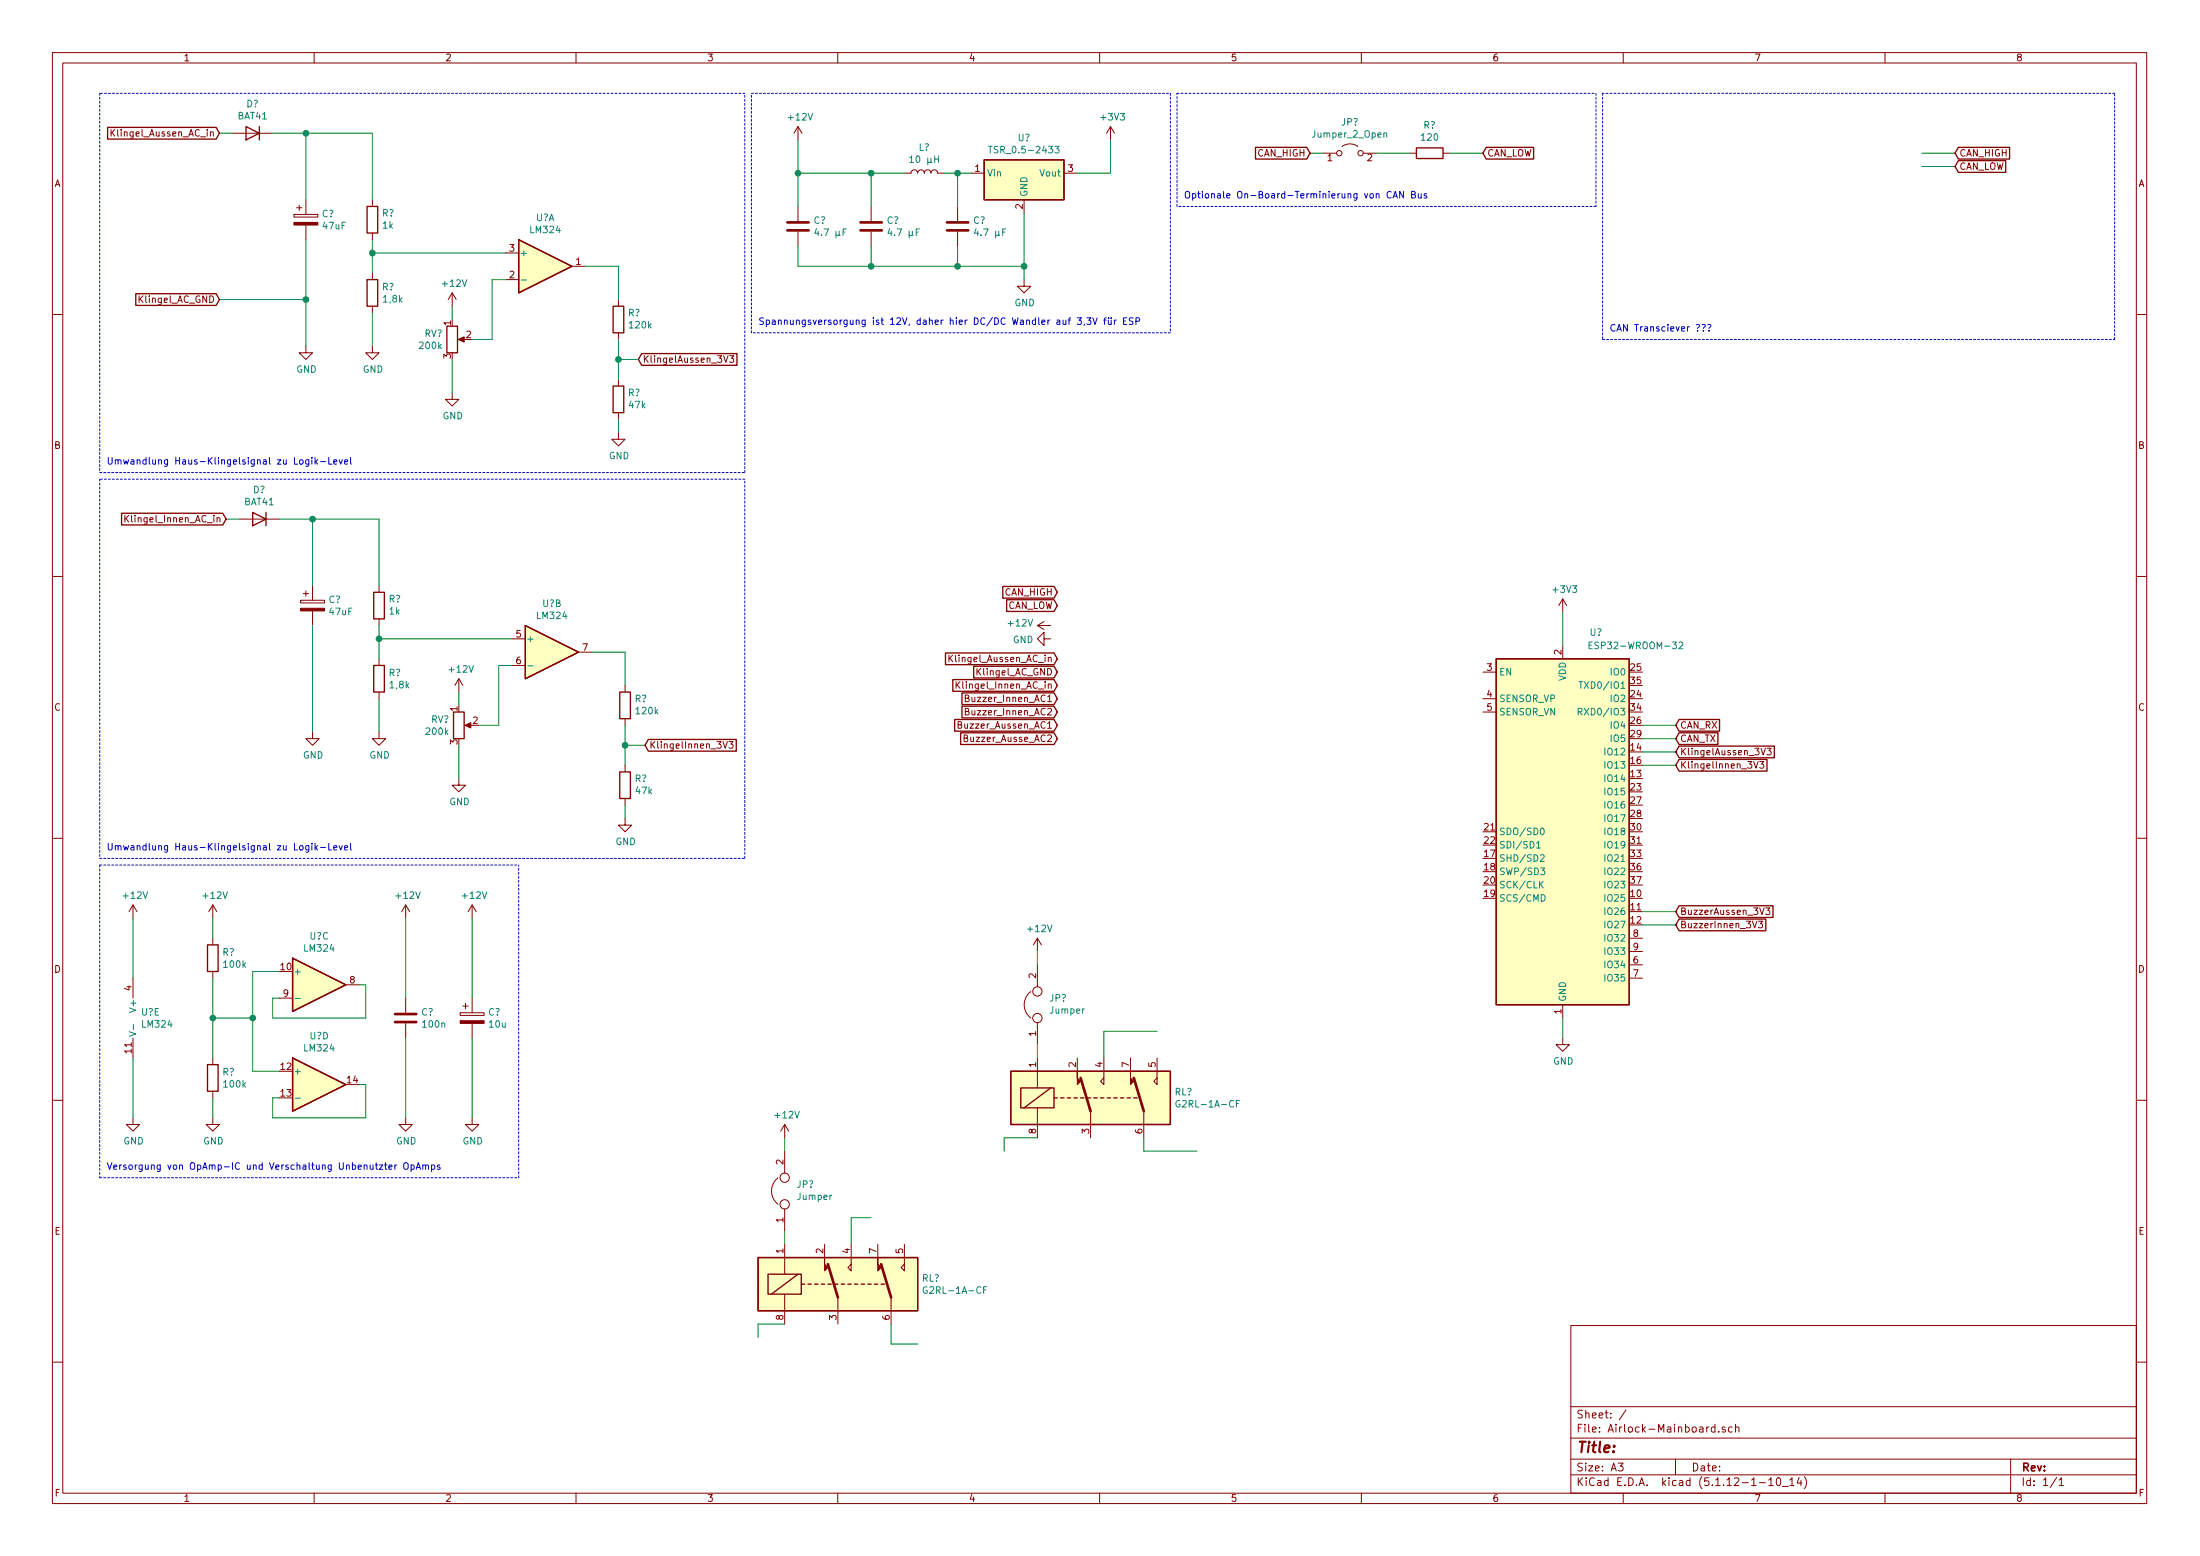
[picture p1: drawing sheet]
<svg xmlns="http://www.w3.org/2000/svg" width="420mm" height="297mm" viewBox="0 0 420 297" stroke-linecap="round" stroke-linejoin="round" font-family="sans-serif">
<g fill="none" stroke="#840000" stroke-width=".19">
<path d="M10 10h400v277h-400zM12 12h396v273.1h-396zM60 10v2M110 10v2M160 10v2M210 10v2M260 10v2M310 10v2M360 10v2M21.2 24.7v1.3M21.9 24.7l-.7 .8M40.2 25.3l.2-.1h.3v.8"/>
<path d="M44.4 25.4h7.7M56.6 39.7h1.1M57.1 39.2v1M58.4 38.1v2.8M71.1 38.1v1.3M152.4 24.2l-.8 1.2M152.4 24.2v2.5M152.4 39.4v2.8M152.4 24.2l.8 1.2M166.4 39.4v2.8M172.7 33.1h1.3a.63 .63 0 0 1 .6-.7 .63 .63 0 0 1 .7 .7 .63 .63 0 0 1 .6-.7 .63 .63 0 0 1 .6 .7 .63 .63 0 0 1 .7-.7 .63 .63 0 0 1 .6 .7 .63 .63 0 0 1 .6-.7 .63 .63 0 0 1 .7 .7h1.2M182.9 39.4v2.8"/>
<path d="M185.4 33.1h2.6M195.6 38.1v2.6M203.2 33.1h2.5M212.1 24.2l-.8 1.2M212.1 24.2v2.5M212.1 24.2l.8 1.2M252.7 29.2h2.6M256.3 28l.1-.1a2.56 2.56 0 0 1 2.9 .1M260.3 29.2h2.6M269.2 29.2h1.3M275.6 29.2h1.3M56.1 40.9h4.6v.5h-4.6z"/>
<path d="M58.4 43v2.8M71.1 44.5v1.3M71.1 52.1v1.3M71.1 58.5v1.2M86.4 55.9l-.8 1.3M86.4 55.9v2.6M86.4 55.9l.7 1.3M96.5 53.4h2.6M96.5 48.3h2.6M109.2 50.8h2.6M118.1 57.2v1.3M152.4 44.2v2.8"/>
<path d="M166.4 44.2v2.8M182.9 44.2v2.8M195.6 53.4v1.2h1.2l-1.2 1.3-1.3-1.3h1.3M10 60h2M58.4 66.1v1.2h1.3l-1.3 1.3-1.3-1.3h1.3M71.1 66.1v1.2h1.3l-1.3 1.3-1.3-1.3h1.3M86.4 75v1.2h1.2l-1.2 1.3-1.3-1.3h1.3M87.9 64.8h1M118.1 63.5v1.3M118.1 72.4v1.3M118.1 78.8v1.2M138.2 67.9l.4 1.3 .4-1.3"/>
<path d="M139.3 67.9h.8l-.4 .5 .4 .1v.4l-.2 .3-.6-.2M408 60h2M23.9 98.4v1.3M24 98.9l.6 .8M24.6 98.4l-.7 .7M41.5 98.9l.1-.1 .3 .1 .1 .8M45.7 99.1h7.6M118.1 82.6v1.3h1.3l-1.3 1.2-1.3-1.2h1.3M10 110h2M57.4 114.6h4.6v.5h-4.6zM57.9 113.3h1M58.4 112.8v1"/>
<path d="M59.7 111.8v2.8M59.7 116.6v2.8M72.4 111.8v1.3M72.4 118.1v1.3M198.1 119.4l1.3 .8M198.1 119.4h2.6M199.4 118.7l-1.3 .7M298.4 114.3v2.6M298.4 114.3l-.7 1.3M298.4 114.3l.8 1.3M408 110h2M59.7 139.7v1.3h1.3l-1.3 1.3-1.3-1.3h1.3"/>
<path d="M72.4 139.7v1.3h1.3l-1.3 1.3-1.3-1.3h1.3M72.4 125.8v1.2M72.4 132.1v1.3M87.6 129.6l-.7 1.2M87.6 129.6v2.5M87.6 129.6l.8 1.2M89.2 138.5h1M97.8 122h2.5M97.8 127h2.5M110.5 124.5h2.5M119.4 130.8v1.3M119.4 137.2v1.3"/>
<path d="M181.2 125.1v1.2M181.9 125.1l-.7 .7M182.6 130.1v1.3M182.8 130.7l.5 .7M183.3 130.1l-.7 .8M184.4 133.3l.5-.1 .1-.2v-.2l-.6-.1v1.2h.4l.2-.1 .1-.3-.3-.2M184.4 135.8h.5l.1-.2v-.3l-.6-.1v1.3h.4l.2-.1 .1-.3-.3-.3M199.4 122v-1.3l-1.3 1.3 1.3 1.2v-1.2h1.3M200.1 133.9h.7M200.1 139h.7M200.2 130.7l.2-.1h.3l.1 .8M200.2 125.6l.2-.1h.3l.1 .8"/>
<path d="M283.2 128.3h2.5M283.2 133.4h2.5M283.2 135.9h2.5M298.4 123.2v2.6M87.6 148.6v1.3h1.3l-1.3 1.3-1.2-1.3h1.2M119.4 156.2v1.3h1.2l-1.2 1.3-1.3-1.3h1.3M119.4 146.1v1.3M119.4 152.4v1.3M138.1 141.6l.4 1.2 .4-1.2M139.2 141.6h.8l-.4 .4 .4 .2v.5l-.2 .1-.6-.1M334.9 145.4l.5 1.2 .4-1.2M336.1 145.4h.8l-.5 .5 .4 .1v.5l-.2 .1-.5-.1"/>
<path d="M336.3 142.8l.4 1.3 .5-1.3M337.5 142.8h.8l-.5 .5 .4 .1 .1 .5-.3 .2-.5-.1M10 160h2M25.4 172.8v2.5M25.4 172.8l-.8 1.2M25.4 172.8l.8 1.2M40.6 172.8v2.5M40.6 179.1v1.3M40.6 172.8l-.7 1.2M40.6 172.8l.8 1.2M77.5 172.8l-.8 1.2M77.5 172.8v2.5"/>
<path d="M77.5 172.8l.7 1.2M90.2 172.8l-.8 1.2M90.2 172.8v2.5M90.2 172.8l.7 1.2M198.1 179.1v2.5M198.1 179.1l-.7 1.3M198.1 179.1l.8 1.3M311.1 179.1h2.6M334.7 175.9l.4 1.2 .4-1.2M335.8 175.9h.8l-.4 .4 .3 .2 .1 .4-.2 .2-.6-.1M337.2 173.3h.8l-.4 .5 .3 .1v.6l-.5 .1-.2-.1M408 160h2"/>
<path d="M25.4 186.7v3.8M25.4 198.2v3.8M40.6 185.5v1.2M53.3 190.5h2.6M66 188h2.6M77.5 190.5v2.8M77.5 195.4v2.8M87.9 193.3h4.6v.5h-4.6zM88.4 192.1h1M88.9 191.6v1M90.2 190.5v2.8M90.2 195.4v2.8"/>
<path d="M196.8 189.3a3.2 3.2 0 0 0 0 5M198.1 184.2v4.2M198.1 195.2v4.2M298.4 198.2v1.2h1.3l-1.3 1.3-1.2-1.3h1.2M298.4 191.8v2.5M311.1 184.2h2.6M311.1 186.7h2.6M311.1 181.6h2.6M10 210h2M25.4 213.4v1.3h1.3l-1.3 1.2-1.3-1.2h1.3M40.6 213.4v1.3h1.3l-1.3 1.2-1.2-1.2h1.2M40.6 202v1.2"/>
<path d="M40.6 208.3v1.3M77.5 213.4v1.3h1.2l-1.2 1.2-1.3-1.2h1.3M90.2 213.4v1.3h1.2l-1.2 1.2-1.3-1.2h1.3M149.9 214.7v2.5M149.9 219.7v4.2M149.9 214.7l-.8 1.2M149.9 214.7l.7 1.2M198.1 202v5.7M198.1 211.5v5.7M205.7 202v2.5M208.3 212.1v5.1M210.8 202v5l-.6-.6 .6-.6"/>
<path d="M215.9 202v2.5M218.4 212.1v5.1M221 202v5l-.7-.6 .7-.6M408 210h2M148.6 224.9a3.2 3.2 0 0 0 0 5M149.9 230.8v4.2M149.9 237.5v5.7M157.5 237.5v2.6M162.6 237.5v5.1l-.7-.6 .7-.7M167.6 237.5v2.6M172.7 237.5v5.1l-.6-.6 .6-.7M149.9 247.1v5.7"/>
<path d="M160 247.7v5.1M170.2 247.7v5.1M300 253h108v32.1h-108zM10 260h2M300 278.5h108M300 274.5h108M300 268.5h108M309 279.3h1l-.5 .6 .4 .1v.7l-.2 .1-.7-.1M310.5 269.1l-1.2 2M320 278.5v3M327.5 272.5l-.4-.1-.3 .3 .1 .6h.6M327.5 271.9v1.5"/>
<path d="M328.2 273.3v.1M329.5 272.5a.37 .37 0 0 0-.6 .1l.1 .2 .5 .2v.1l-.2 .3-.4-.1M330.8 272.5l-.4-.1-.3 .3 .1 .6 .2 .1 .4-.1M331.4 272.5h.1a.37 .37 0 0 1 .6 .1v.8M331.4 271.9v1.5M384 278.5v6.6M408 260h2M60 285.1v1.9M110 285.1v1.9M160 285.1v1.9M210 285.1v1.9M260 285.1v1.9"/>
<path d="M300 281.5h108M310 285.1v1.9M336 283h1.2M337.8 282.5l.4-.4v1.5M337.8 283.6h.9M339.4 282.3l.3-.2a.94 .94 0 0 1 0 1.5l-.4-.3-.1-.6zM340.4 283.8h1.1M341.8 282.5l.4-.4v1.5M341.8 283.6h.8M343.6 282l-.4 1.1h.9M343.9 282.6v1M344.6 281.9a1.71 1.71 0 0 1 0 2.3"/>
<path d="M360 285.1v1.9M392.8 282l-1.3 2M393.2 282.5l.5-.4v1.5M393.2 283.6h.9"/>
<circle cx="255.8" cy="29.2" r=".51"/>
<circle cx="259.8" cy="29.2" r=".51"/>
<circle cx="198.1" cy="194.3" r=".89"/>
<circle cx="198.1" cy="189.3" r=".89"/>
<circle cx="149.9" cy="229.9" r=".89"/>
<circle cx="149.9" cy="224.8" r=".89"/>
</g>
<g fill="#ffffc2" stroke="#ffffc2" stroke-width=".19">
<path d="M285.7 125.8h25.4v66h-25.4z"/>
<path d="M144.8 240.1h30.5v10.1h-30.5z"/>
<path d="M193 204.5h30.5v10.2h-30.5z"/>
<path d="M99.1 45.8l10.1 5-10.1 5.1z"/>
<path d="M100.3 119.4l10.2 5.1-10.2 5.1z"/>
<path d="M55.9 182.9l10.1 5.1-10.1 5.1z"/>
<path d="M55.9 202l10.1 5-10.1 5.1z"/>
<path d="M188 30.5h15.2v7.6h-15.2z"/>
</g>
<g fill="none" stroke="#840000" stroke-width=".25">
<path d="M20.5 24.3h20.8l.6 1.1-.6 1.2h-20.8zM47 24.2l2.5 1.2-2.5 1.3zM49.5 24.2v2.5M70.1 39.4h2v5.1h-2zM188 30.5h15.2v7.6h-15.2zM239.8 28.1h9.8l.6 1.1-.6 1.2h-9.8zM270.5 28.2h5.1v2.1h-5.1zM283.8 28.1h9.1v2.3h-9.1l-.6-1.2zM374 28.1h9.8v2.3h-9.8l-.6-1.2zM374 30.7h9.1v2.2h-9.1l-.6-1.1zM25.9 56.1h15.4l.6 1.1-.6 1.1h-15.4zM70.1 53.4h2v5.1h-2z"/>
<path d="M99.1 45.8l10.1 5-10.1 5.1zM117.1 58.5h2v5h-2zM85.3 62.3h2.1v5h-2.1zM117.1 73.7h2v5.1h-2zM122.6 67.5h18.1v2.2h-18.1l-.7-1.1zM23.2 98h19.3l.7 1.1-.7 1.1h-19.3zM48.3 97.8l2.5 1.3-2.5 1.3zM50.8 97.8v2.6M71.4 113.1h2v5h-2zM100.3 119.4l10.2 5.1-10.2 5.1zM191.5 111.9h9.8l.6 1.2-.6 1.1h-9.8zM192.3 114.5h9l.6 1.1-.6 1.1h-9z"/>
<path d="M71.4 127h2v5.1h-2zM86.6 135.9h2v5.1h-2zM118.4 132.1h2v5.1h-2zM180.6 124.6h20.7l.6 1.2-.6 1.1h-20.7zM182 129.7h19.3l.6 1.1-.6 1.2h-19.3zM182.3 137.3h19l.6 1.2-.6 1.1h-19zM183.5 139.9h17.8l.6 1.1-.6 1.1h-17.8zM183.7 132.3h17.6l.6 1.1-.6 1.1h-17.6zM183.7 134.8h17.6l.6 1.1-.6 1.1h-17.6zM186 127.2h15.3l.6 1.1-.6 1.1h-15.3zM285.7 125.8h25.4v66h-25.4zM320.7 137.3h7.7v2.3h-7.7l-.7-1.1z"/>
<path d="M320.7 139.9h7.4v2.2h-7.4l-.7-1.1zM118.4 147.4h2v5h-2zM123.8 141.2h16.8v2.2h-16.8l-.6-1.1zM320.7 142.4h18.2v2.3h-18.2l-.7-1.2zM320.7 145h16.8v2.2h-16.8l-.7-1.1zM320.7 172.9h17.9v2.2h-17.9l-.7-1.1zM320.7 175.4h16.5v2.3h-16.5l-.7-1.1zM39.6 180.4h2.1v5.1h-2.1zM55.9 182.9l10.1 5.1-10.1 5.1zM39.6 203.2h2.1v5.1h-2.1zM55.9 202l10.1 5-10.1 5.1zM193 204.5h30.5v10.2h-30.5z"/>
<path d="M194.9 207.7h6.4v3.8h-6.4zM200.7 207.7l-5.1 3.8M201.3 209.6h.6M202.6 209.6h.6M203.8 209.6h.7M205.1 209.6h.6M206.4 209.6h.6M207.6 209.6h.7M208.9 209.6h.6M210.2 209.6h.6M211.5 209.6h.6M212.7 209.6h.7"/>
<path d="M214 209.6h.6M215.3 209.6h.6M216.5 209.6h.7M144.8 240.1h30.5v10.1h-30.5zM146.7 243.2h6.3v3.9h-6.3zM152.4 243.2l-5.1 3.9M153 245.1h.7M154.3 245.1h.6M155.6 245.1h.6M156.8 245.1h.7M158.1 245.1h.6M159.4 245.1h.6"/>
<path d="M160.7 245.1h.6M161.9 245.1h.7M163.2 245.1h.6M164.5 245.1h.6M165.7 245.1h.7M167 245.1h.6M168.3 245.1h.6"/>
</g>
<g fill="none" stroke="#008484" stroke-width=".19">
<path d="M173.7 30.1l.4-.3v1.2M173.7 31h.8M178.5 30.4h.7M179.2 29.8v1.2M188.8 27.9h.7M189.1 27.9v1.3M201.5 27.9h.8l-.5 .5 .4 .1 .1 .5-.3 .2-.5-.1M264.3 25.5l.5-.1v.8M99.5 53.5h1M155.9 43.6l-.3 .9h.8M161 44.3h.4M161.6 43.7h-.6v1.3"/>
<path d="M169.9 43.6l-.3 .9h.8M175 44.3h.4M175.6 43.7h-.6v1.3M186.4 43.6l-.3 .9h.8M191.5 44.3h.4M192.1 43.7h-.6v1.3M100.8 127.1h1M301.4 135.9l.6-.1 .2-.2-.1-.3-.7-.1v1.3M301.5 130.1h.8M301.7 135.9l.5 .6M301.9 130.1v1.3M303.5 123.2h.4"/>
<path d="M304.1 122.6h-.6v1.2h.6M320.7 122.7l.5-.1 .2 .3-.8 .9h.8M294.3 158.2l.2-.1a.67 .67 0 0 1 .4 .6 .67 .67 0 0 1-.4 .6l-.3-.4zM293.4 161l.4-.4v1.3M293.4 161.9h.8M294.2 163.3l.5-.1 .2 .3-.8 .9h.8M294.2 168.8l.5 .7M294.2 165.7h.8l-.4 .5 .4 .1-.1 .6-.5 .1-.2-.2M294.4 170.8a.64 .64 0 0 1 .7 .6 .64 .64 0 0 1-.7 .6zM294.7 168.2l-.7 .8M24.7 197l1.3 .4-1.3 .4M25.5 195.6v1"/>
<path d="M56.4 190.6h1M56.4 209.7h1M225.3 210.1a.59 .59 0 0 0-.7 .6 .59 .59 0 0 0 .7 .6v-.5h-.2M236.1 210.7h.5M236.7 210.1h-.6v1.2M177 245.7a.59 .59 0 0 0-.7 .6 .59 .59 0 0 0 .7 .5l.1-.4h-.2M187.9 246.2h.4M188.5 245.6h-.6v1.3"/>
</g>
<g fill="#840000" stroke="#840000" stroke-width=".19">
<path d="M56.1 42.5h4.6v.5h-4.6z"/>
<path d="M157.5 240.1v1.2l.6 .7-.6 .6z"/>
<path d="M167.6 240.1v1.2l.7 .7-.7 .6z"/>
<path d="M205.7 204.5v1.3l.7 .6-.7 .6z"/>
<path d="M215.9 204.5v1.3l.6 .6-.6 .6z"/>
<path d="M88.8 138.5l1.1-.5v1z"/>
<path d="M57.4 116.1h4.6v.5h-4.6z"/>
<path d="M87.9 194.9h4.6v.5h-4.6z"/>
<path d="M87.5 64.8l1.1-.5v1z"/>
</g>
<path d="M150.4 44h4M150.4 42.5h4M164.3 44h4.1M164.3 42.5h4.1M180.8 44h4.1M180.8 42.5h4.1M75.4 195.1h4.1M75.4 193.6h4.1M206.4 205.8l1.9 6.3M216.5 205.8l1.9 6.3M158.1 241.3l1.9 6.4M168.3 241.3l1.9 6.4" fill="none" stroke="#840000" stroke-width=".51"/>
<g fill="none" stroke="#0000c2" stroke-width=".19" stroke-dasharray=".4 .4">
<path d="M19 17.8v72.4M142.2 17.8h-123.2M143.5 17.8h80M223.5 17.8v45.7M224.8 17.8h80M304.8 17.8v21.6M306.1 17.8v47M403.9 17.8h-97.8M224.8 39.4v-21.6M304.8 39.4h-80M143.5 63.5v-45.7M223.5 63.5h-80"/>
<path d="M306.1 64.8h97.8M403.9 64.8v-47M19 90.2h123.2M19 91.5v72.4M142.2 90.2v-72.4M142.2 91.5h-123.2M19 163.9h123.2M19 165.1v59.7M19 165.1h80.1M142.2 163.9v-72.4M19 224.8h80.1M99.1 224.8v-59.7"/>
</g>
<g fill="none" stroke="#008400" stroke-width=".19">
<path d="M41.9 25.4h2.5M52.1 25.4h19v12.7M58.4 25.4v12.7M152.4 33.1h20.3M152.4 26.7v12.7M166.4 33.1v6.3M180.3 33.1h5.1M182.9 33.1v6.3M212.1 26.7v6.4h-6.4M250.2 29.2h2.5M262.9 29.2h6.3M276.9 29.2h6.3"/>
<path d="M367 31.8h6.4M367 29.2h6.4M41.9 57.2h16.5M58.4 45.8v20.3M71.1 45.8v6.3M71.1 59.7v6.4M71.1 48.3h25.4M86.4 58.5v2.5M96.5 53.4h-2.5v11.4h-3.8M111.8 50.8h6.3v6.4M152.4 47v3.8h43.2M166.4 47v3.8"/>
<path d="M182.9 47v3.8M195.6 40.7v12.7M86.4 68.6v6.4M118.1 64.8v7.6M118.1 68.6h3.8M43.2 99.1h2.5M53.3 99.1h19.1v12.7M59.7 99.1v12.7M118.1 80v2.6M59.7 119.4v20.3M72.4 119.4v6.4M298.4 116.9v6.3"/>
<path d="M72.4 133.4v6.3M72.4 122h25.4M87.6 132.1v2.6M97.8 127h-2.6v11.5h-3.8M113 124.5h6.4v6.3M119.4 138.5v7.6M313.7 138.5h6.3M87.6 142.3v6.3M119.4 153.7v2.5M119.4 142.3h3.8M313.7 143.5h6.3M313.7 146.1h6.3"/>
<path d="M313.7 141h6.3M25.4 175.3v11.4M40.6 175.3v3.8M77.5 175.3v15.2M90.2 175.3v15.2M313.7 174h6.3M313.7 176.6h6.3M40.6 186.7v15.3M40.6 194.3h7.7M53.3 185.5h-5v19h5M68.6 188h1.2v6.3h-17.7v-3.8h1.2M77.5 198.2v15.2"/>
<path d="M90.2 198.2v15.2M198.1 181.6v2.6M198.1 199.4v2.6M221 196.9h-10.2v5.1M298.4 194.3v3.9M25.4 202v11.4M40.6 209.6v3.8M68.6 207h1.2v6.4h-17.7v-3.8h1.2M149.9 217.2v2.5M198.1 217.2h-6.3v2.5M218.4 217.2v2.5h10.2M149.9 235v2.5"/>
<path d="M166.4 232.4h-3.8v5.1M149.9 252.8h-5.1v2.5M170.2 252.8v3.8h5.1"/>
</g>
<g fill="none" stroke="#0000c2" stroke-width=".19">
<path d="M265.7 36.7a.51 .51 0 0 0-.6 0 .51 .51 0 0 0-.2 .6l.2 .5 .6-.1M266 37.8l.5-1.3 .4 1.3M266.2 37.5h.6M268 36.5v1.3l-.7-1.3v1.3M269.6 37.1h.6l.1-.2-.1-.2-.6-.2v1.3h.5l.2-.1v-.3l-.3-.3M270.9 37v.8h.3l.2-.1M271.4 37v.8M272.4 37h-.3l-.1 .1v.2l.4 .2v.3h-.4M205.7 60.7h.8l-.4 .4 .4 .2v.5l-.2 .1-.6-.1M207.1 61.9l-.1 .2M207.6 60.7h.8l-.5 .4 .4 .2 .1 .4-.3 .2-.5-.1M208.7 60.7l.4 1.2 .4-1.2"/>
<path d="M210.8 61.1h.5M211.3 60.7l-.4 .1v1.1M211.7 61.1v.8h.3l.2-.1M211.7 60.7v.1M212.2 60.7v.1M212.2 61.1v.8M212.8 61.1v.8M213.2 61.1l-.4 .2M214.6 61.3h.4M215.2 60.7h-.6v1.2h.6M216.4 60.7h-.5l-.2 .1 .1 .4 .5 .3 .1 .2-.2 .2h-.5M216.9 61.3l.7-.1v-.4l-.7-.1v1.2"/>
<path d="M325.1 62l.4-.1a.43 .43 0 0 1-.2 .8M325.3 63.1v.1M326.2 62l.4-.1a.43 .43 0 0 1-.2 .8M326.4 63.1v.1M59 87.8v1l-.3 .2h-.3M59 87.8h-.4l-.2 .2 .1 .6h.5M59.6 87.3v.2M59.6 87.8v.8M60.2 87.3v1.3M60.3 88.1l.4 .5M60.7 87.8l-.5 .5M61.2 88.1h1"/>
<path d="M62.8 87.3v1.3h.6M63.8 88.2l.5-.1v-.3h-.4l-.1 .1v.7h.5M64.8 87.8l.3 .8 .3-.8M65.8 88.2l.6-.1-.1-.3h-.3l-.2 .1 .1 .7h.4M67 87.3v1.1l.1 .2M59 161.4v1l-.3 .3-.3-.1M59 161.5l-.4-.1-.2 .3 .1 .5h.5M59.6 161v.1M59.6 161.4v.9M60.2 161v1.3M60.3 161.8l.4 .5M60.7 161.4l-.5 .5"/>
<path d="M61.2 161.8h1M62.8 161v1.3h.6M63.8 161.8l.5-.1v-.2l-.4-.1-.1 .2v.6h.5M64.8 161.4l.3 .9 .3-.9M65.8 161.8l.6-.1-.1-.2-.3-.1-.2 .2 .1 .6h.4M67 161v1.1l.1 .2M74.3 222.8l.6-.1-.1-.3h-.4l-.1 .2v.6h.5M75.4 222.4v.8M75.8 222.4l-.4 .2M77.2 222.1l.2-.1a.44 .44 0 0 1 .6 .4l-.1 .6-.5 .2-.2-.2zM78.5 222.4h.4l.2 .2-.1 .6h-.5M78.5 222.4v1.3"/>
<path d="M79.5 223.2l.4-1.2 .4 1.2M79.6 222.9h.6M80.7 222.5l.2-.1h.3l.1 .8M80.7 222.4v.8M81.3 222.6l.2-.2h.3v.8M82.4 222.4h.4l.2 .2-.1 .6h-.5M82.4 222.4v1.3M84 222.4h-.3l-.2 .2 .1 .1 .4 .2v.3h-.5"/>
</g>
<g fill="#008400" stroke="#008400" stroke-width=".25">
<circle cx="59.7" cy="99.1" r=".51"/>
<circle cx="118.1" cy="68.6" r=".51"/>
<circle cx="195.6" cy="50.8" r=".51"/>
<circle cx="40.6" cy="194.3" r=".51"/>
<circle cx="48.3" cy="194.3" r=".51"/>
<circle cx="58.4" cy="57.2" r=".51"/>
<circle cx="182.9" cy="50.8" r=".51"/>
<circle cx="182.9" cy="33.1" r=".51"/>
<circle cx="58.4" cy="25.4" r=".51"/>
<circle cx="119.4" cy="142.3" r=".51"/>
<circle cx="166.4" cy="33.1" r=".51"/>
<circle cx="166.4" cy="50.8" r=".51"/>
<circle cx="152.4" cy="33.1" r=".51"/>
<circle cx="71.1" cy="48.3" r=".51"/>
<circle cx="72.4" cy="122" r=".51"/>
</g>
<text font-size="2.8" fill="#840000" x="301" y="277.3">Title:</text>
<g font-size="2.1" fill="#840000">
<text x="301" y="273.5">File: Airlock-Mainboard.sch</text>
<text x="301" y="270.8">Sheet: /</text>
<text x="301" y="280.9">Size: A3</text>
<text x="323" y="280.9">Date:</text>
<text x="386" y="280.9">Rev:</text>
<text x="301" y="283.7">KiCad E.D.A. kicad (5.1.12-1-10_14)</text>
<text x="386" y="283.7">Id: 1/1</text>
</g>
<g font-size="1.8" fill="#840000">
<text x="35" y="11.7">1</text>
<text x="85" y="11.7">2</text>
<text x="135" y="11.7">3</text>
<text x="185" y="11.7">4</text>
<text x="235" y="11.7">5</text>
<text x="285" y="11.7">6</text>
<text x="335" y="11.7">7</text>
<text x="385" y="11.7">8</text>
<text x="21.8" y="26.1">Klingel_Aussen_AC_in</text>
<text x="240.2" y="29.9">CAN_HIGH</text>
<text x="284" y="29.9">CAN_LOW</text>
<text x="374.2" y="29.9">CAN_HIGH</text>
<text x="10.4" y="35.7">A</text>
<text x="186.2" y="32.8">1</text>
<text x="204" y="32.8">3</text>
<text x="253.5" y="30.8">1</text>
<text x="261.1" y="30.8">2</text>
<text x="374.2" y="32.4">CAN_LOW</text>
<text x="408.4" y="35.7">A</text>
<text x="195.3" y="39.9" transform="rotate(-90 195.3 39.9)">2</text>
<text x="97.3" y="53.1">2</text>
<text x="97.3" y="48">3</text>
<text x="110" y="50.6">1</text>
<text x="26.8" y="57.8">Klingel_AC_GND</text>
<text x="86.1" y="62.1" transform="rotate(-90 86.1 62.1)">1</text>
<text x="89.1" y="64.6">2</text>
<text x="86.1" y="68.5" transform="rotate(-90 86.1 68.5)">3</text>
<text x="122.7" y="69.3">KlingelAussen_3V3</text>
<text x="10.4" y="85.7">B</text>
<text x="408.4" y="85.7">B</text>
<text x="24.7" y="99.7">Klingel_Innen_AC_in</text>
<text x="191.9" y="113.7">CAN_HIGH</text>
<text x="192.2" y="116.2">CAN_LOW</text>
<text x="98.6" y="121.7">5</text>
<text x="111.3" y="124.2">7</text>
<text x="298.2" y="125" transform="rotate(-90 298.2 125)">2</text>
<text x="98.6" y="126.8">6</text>
<text x="181.8" y="126.4">Klingel_Aussen_AC_in</text>
<text x="183.4" y="131.5">Klingel_Innen_AC_in</text>
<text x="186.8" y="128.9">Klingel_AC_GND</text>
<text x="284" y="128.1">3</text>
<text x="311.5" y="128.1">25</text>
<text x="311.5" y="130.6">35</text>
<text x="10.4" y="135.7">C</text>
<text x="87.4" y="135.8" transform="rotate(-90 87.4 135.8)">1</text>
<text x="185.1" y="134">Buzzer_Innen_AC1</text>
<text x="185.1" y="136.6">Buzzer_Innen_AC2</text>
<text x="284" y="133.1">4</text>
<text x="284" y="135.7">5</text>
<text x="311.5" y="133.1">24</text>
<text x="311.5" y="135.7">34</text>
<text x="408.4" y="135.7">C</text>
<text x="87.4" y="142.1" transform="rotate(-90 87.4 142.1)">3</text>
<text x="90.3" y="138.2">2</text>
<text x="124" y="142.9">KlingelInnen_3V3</text>
<text x="183.4" y="139.1">Buzzer_Aussen_AC1</text>
<text x="184.5" y="141.6">Buzzer_Ausse_AC2</text>
<text x="311.5" y="143.3">14</text>
<text x="311.5" y="138.2">26</text>
<text x="311.5" y="140.8">29</text>
<text x="320.8" y="139.1">CAN_RX</text>
<text x="320.8" y="141.6">CAN_TX</text>
<text x="311.5" y="148.4">13</text>
<text x="311.5" y="145.8">16</text>
<text x="320.8" y="144.2">KlingelAussen_3V3</text>
<text x="320.8" y="146.7">KlingelInnen_3V3</text>
<text x="311.5" y="150.9">23</text>
<text x="311.5" y="153.5">27</text>
<text x="311.5" y="156">28</text>
<text x="283.5" y="158.5">21</text>
<text x="283.5" y="161.1">22</text>
<text x="311.5" y="158.5">30</text>
<text x="311.5" y="161.1">31</text>
<text x="283.5" y="163.6">17</text>
<text x="283.5" y="166.2">18</text>
<text x="311.5" y="163.6">33</text>
<text x="311.5" y="166.2">36</text>
<text x="283.5" y="171.2">19</text>
<text x="283.5" y="168.7">20</text>
<text x="311.5" y="171.2">10</text>
<text x="311.5" y="173.8">11</text>
<text x="311.5" y="168.7">37</text>
<text x="311.5" y="176.3">12</text>
<text x="311.9" y="178.9">8</text>
<text x="320.8" y="174.7">BuzzerAussen_3V3</text>
<text x="320.8" y="177.2">BuzzerInnen_3V3</text>
<text x="10.4" y="185.7">D</text>
<text x="53.6" y="185.2">10</text>
<text x="311.9" y="183.9">6</text>
<text x="311.9" y="181.4">9</text>
<text x="408.4" y="185.7">D</text>
<text x="25.1" y="189.1" transform="rotate(-90 25.1 189.1)">4</text>
<text x="54.1" y="190.3">9</text>
<text x="66.8" y="187.7">8</text>
<text x="197.9" y="186.8" transform="rotate(-90 197.9 186.8)">2</text>
<text x="311.9" y="186.5">7</text>
<text x="197.9" y="197.8" transform="rotate(-90 197.9 197.8)">1</text>
<text x="298.2" y="193.6" transform="rotate(-90 298.2 193.6)">1</text>
<text x="25.1" y="201" transform="rotate(-90 25.1 201)">11</text>
<text x="197.9" y="203.7" transform="rotate(-90 197.9 203.7)">1</text>
<text x="205.5" y="203.7" transform="rotate(-90 205.5 203.7)">2</text>
<text x="210.6" y="203.7" transform="rotate(-90 210.6 203.7)">4</text>
<text x="215.6" y="203.7" transform="rotate(-90 215.6 203.7)">7</text>
<text x="220.7" y="203.7" transform="rotate(-90 220.7 203.7)">5</text>
<text x="53.6" y="204.3">12</text>
<text x="53.6" y="209.3">13</text>
<text x="66.3" y="206.8">14</text>
<text x="197.9" y="216.4" transform="rotate(-90 197.9 216.4)">8</text>
<text x="208" y="216.4" transform="rotate(-90 208 216.4)">3</text>
<text x="218.2" y="216.4" transform="rotate(-90 218.2 216.4)">6</text>
<text x="149.6" y="222.3" transform="rotate(-90 149.6 222.3)">2</text>
<text x="149.6" y="233.4" transform="rotate(-90 149.6 233.4)">1</text>
<text x="10.4" y="235.7">E</text>
<text x="149.6" y="239.3" transform="rotate(-90 149.6 239.3)">1</text>
<text x="157.2" y="239.3" transform="rotate(-90 157.2 239.3)">2</text>
<text x="162.3" y="239.3" transform="rotate(-90 162.3 239.3)">4</text>
<text x="167.4" y="239.3" transform="rotate(-90 167.4 239.3)">7</text>
<text x="172.5" y="239.3" transform="rotate(-90 172.5 239.3)">5</text>
<text x="408.4" y="235.7">E</text>
<text x="149.6" y="252" transform="rotate(-90 149.6 252)">8</text>
<text x="159.8" y="252" transform="rotate(-90 159.8 252)">3</text>
<text x="169.9" y="252" transform="rotate(-90 169.9 252)">6</text>
<text x="10.5" y="285.7">F</text>
<text x="35" y="286.7">1</text>
<text x="85" y="286.7">2</text>
<text x="135" y="286.7">3</text>
<text x="185" y="286.7">4</text>
<text x="235" y="286.7">5</text>
<text x="285" y="286.7">6</text>
<text x="335" y="286.7">7</text>
<text x="385" y="286.7">8</text>
<text x="408.5" y="285.7">F</text>
</g>
<g font-size="1.8" fill="#008484">
<text x="45.5" y="22.8">BAT41</text>
<text x="47.1" y="20.5">D?</text>
<text x="150.7" y="23">+12V</text>
<text x="210.4" y="23">+3V3</text>
<text x="256.2" y="24">JP?</text>
<text x="175.4" y="28.8">L?</text>
<text x="189.8" y="29.3">TSR_0.5-2433</text>
<text x="194.4" y="27">U?</text>
<text x="250.9" y="26.3">Jumper_2_Open</text>
<text x="271.6" y="26.9">120</text>
<text x="271.9" y="24.5">R?</text>
<text x="174.7" y="31.1">10 H</text>
<text x="188.5" y="33.7">Vin</text>
<text x="198.8" y="33.7">Vout</text>
<text x="61.5" y="41.5">C?</text>
<text x="73" y="41.3">R?</text>
<text x="196.2" y="37.6" transform="rotate(-90 196.2 37.6)">GND</text>
<text x="61.7" y="43.8">47uF</text>
<text x="73.1" y="43.6">1k</text>
<text x="101.4" y="44.5">LM324</text>
<text x="102.3" y="42.2">U?A</text>
<text x="155.4" y="42.7">C?</text>
<text x="156.6" y="45">4.7 F</text>
<text x="169.4" y="42.7">C?</text>
<text x="170.6" y="45">4.7 F</text>
<text x="185.9" y="42.7">C?</text>
<text x="187.1" y="45">4.7 F</text>
<text x="99.2" y="48.9">+</text>
<text x="73" y="55.4">R?</text>
<text x="73.3" y="57.7">1,8k</text>
<text x="84.7" y="54.7">+12V</text>
<text x="193.8" y="58.5">GND</text>
<text x="81.1" y="64.3">RV?</text>
<text x="120" y="60.4">R?</text>
<text x="120.3" y="62.7">120k</text>
<text x="56.6" y="71.2">GND</text>
<text x="69.3" y="71.2">GND</text>
<text x="80.2" y="66.6">200k</text>
<text x="120" y="75.6">R?</text>
<text x="120.2" y="77.9">47k</text>
<text x="84.5" y="80">GND</text>
<text x="116.3" y="87.7">GND</text>
<text x="48.3" y="94.1">D?</text>
<text x="46.7" y="96.5">BAT41</text>
<text x="296.7" y="113.2">+3V3</text>
<text x="62.8" y="115.1">C?</text>
<text x="63" y="117.4">47uF</text>
<text x="74.2" y="115">R?</text>
<text x="74.4" y="117.3">1k</text>
<text x="102.7" y="118.2">LM324</text>
<text x="103.6" y="115.9">U?B</text>
<text x="192.7" y="119.6">+12V</text>
<text x="100.5" y="122.6">+</text>
<text x="193.4" y="122.8">GND</text>
<text x="303.6" y="121.4">U?</text>
<text x="304.5" y="123.9">ESP32-WROOM-32</text>
<text x="74.2" y="129.1">R?</text>
<text x="74.5" y="131.4">1,8k</text>
<text x="85.9" y="128.4">+12V</text>
<text x="286.3" y="128.9">EN</text>
<text x="299.1" y="130" transform="rotate(-90 299.1 130)">VDD</text>
<text x="302.8" y="131.5">TXD0/IO1</text>
<text x="307.8" y="128.9">IO0</text>
<text x="82.3" y="138">RV?</text>
<text x="121.2" y="134">R?</text>
<text x="121.6" y="136.4">120k</text>
<text x="286.3" y="134">SENSOR_VP</text>
<text x="286.3" y="136.6">SENSOR_VN</text>
<text x="302.6" y="136.6">RXD0/IO3</text>
<text x="307.8" y="134">IO2</text>
<text x="81.5" y="140.3">200k</text>
<text x="307.8" y="139.1">IO4</text>
<text x="307.8" y="141.6">IO5</text>
<text x="57.9" y="144.8">GND</text>
<text x="70.6" y="144.8">GND</text>
<text x="121.2" y="149.3">R?</text>
<text x="306.8" y="149.3">IO14</text>
<text x="306.8" y="144.2">IO12</text>
<text x="306.8" y="146.7">IO13</text>
<text x="85.8" y="153.7">GND</text>
<text x="121.5" y="151.6">47k</text>
<text x="306.8" y="151.8">IO15</text>
<text x="306.8" y="154.3">IO16</text>
<text x="117.6" y="161.3">GND</text>
<text x="286.3" y="159.4">SDO/SD0</text>
<text x="286.3" y="162">SDI/SD1</text>
<text x="306.8" y="156.9">IO17</text>
<text x="306.8" y="159.4">IO18</text>
<text x="306.8" y="162">IO19</text>
<text x="286.3" y="164.5">SHD/SD2</text>
<text x="286.3" y="167">SWP/SD3</text>
<text x="306.8" y="164.5">IO21</text>
<text x="306.8" y="167">IO22</text>
<text x="23.7" y="171.6">+12V</text>
<text x="38.9" y="171.6">+12V</text>
<text x="75.8" y="171.6">+12V</text>
<text x="88.5" y="171.6">+12V</text>
<text x="286.3" y="172.1">SCS/CMD</text>
<text x="286.3" y="169.6">SCK/CLK</text>
<text x="306.8" y="172.1">IO25</text>
<text x="306.8" y="169.6">IO23</text>
<text x="59.2" y="179.4">U?C</text>
<text x="196.4" y="177.9">+12V</text>
<text x="306.8" y="174.7">IO26</text>
<text x="306.8" y="177.2">IO27</text>
<text x="306.8" y="179.7">IO32</text>
<text x="42.5" y="182.4">R?</text>
<text x="42.8" y="184.7">100k</text>
<text x="58.2" y="181.7">LM324</text>
<text x="306.8" y="184.8">IO34</text>
<text x="306.8" y="182.3">IO33</text>
<text x="56" y="186.1">+</text>
<text x="200.5" y="191.2">JP?</text>
<text x="299.1" y="191.3" transform="rotate(-90 299.1 191.3)">GND</text>
<text x="306.8" y="187.4">IO35</text>
<text x="26" y="192.9" transform="rotate(-90 26 192.9)">V+</text>
<text x="27" y="193.9">U?E</text>
<text x="27.3" y="196.2">LM324</text>
<text x="80.5" y="193.9">C?</text>
<text x="80.8" y="196.2">100n</text>
<text x="93.2" y="193.9">C?</text>
<text x="93.5" y="196.2">10u</text>
<text x="200.6" y="193.5">Jumper</text>
<text x="58.2" y="200.7">LM324</text>
<text x="59.2" y="198.4">U?D</text>
<text x="296.6" y="203.2">GND</text>
<text x="42.5" y="205.3">R?</text>
<text x="42.8" y="207.6">100k</text>
<text x="56" y="205.1">+</text>
<text x="224.3" y="209.1">RL?</text>
<text x="148.2" y="213.5">+12V</text>
<text x="225.4" y="211.4">G2RL-1A-CF</text>
<text x="23.6" y="218.5">GND</text>
<text x="38.8" y="218.5">GND</text>
<text x="75.6" y="218.5">GND</text>
<text x="88.3" y="218.5">GND</text>
<text x="152.2" y="226.8">JP?</text>
<text x="152.4" y="229.1">Jumper</text>
<text x="176.1" y="244.7">RL?</text>
<text x="177.1" y="247">G2RL-1A-CF</text>
</g>
<g font-size="1.8" fill="#0000c2">
<text x="226.1" y="37.9">Optionale On-Board-Terminierung von CAN Bus</text>
<text x="144.8" y="62">Spannungsversorgung ist 12V, daher hier DC/DC Wandler auf 3,3V für ESP</text>
<text x="307.3" y="63.3">CAN Transciever ???</text>
<text x="20.3" y="88.7">Umwandlung Haus-Klingelsignal zu Logik-Level</text>
<text x="20.3" y="162.3">Umwandlung Haus-Klingelsignal zu Logik-Level</text>
<text x="20.3" y="223.3">Versorgung von OpAmp-IC und Verschaltung Unbenutzter OpAmps</text>
</g>
</svg>
